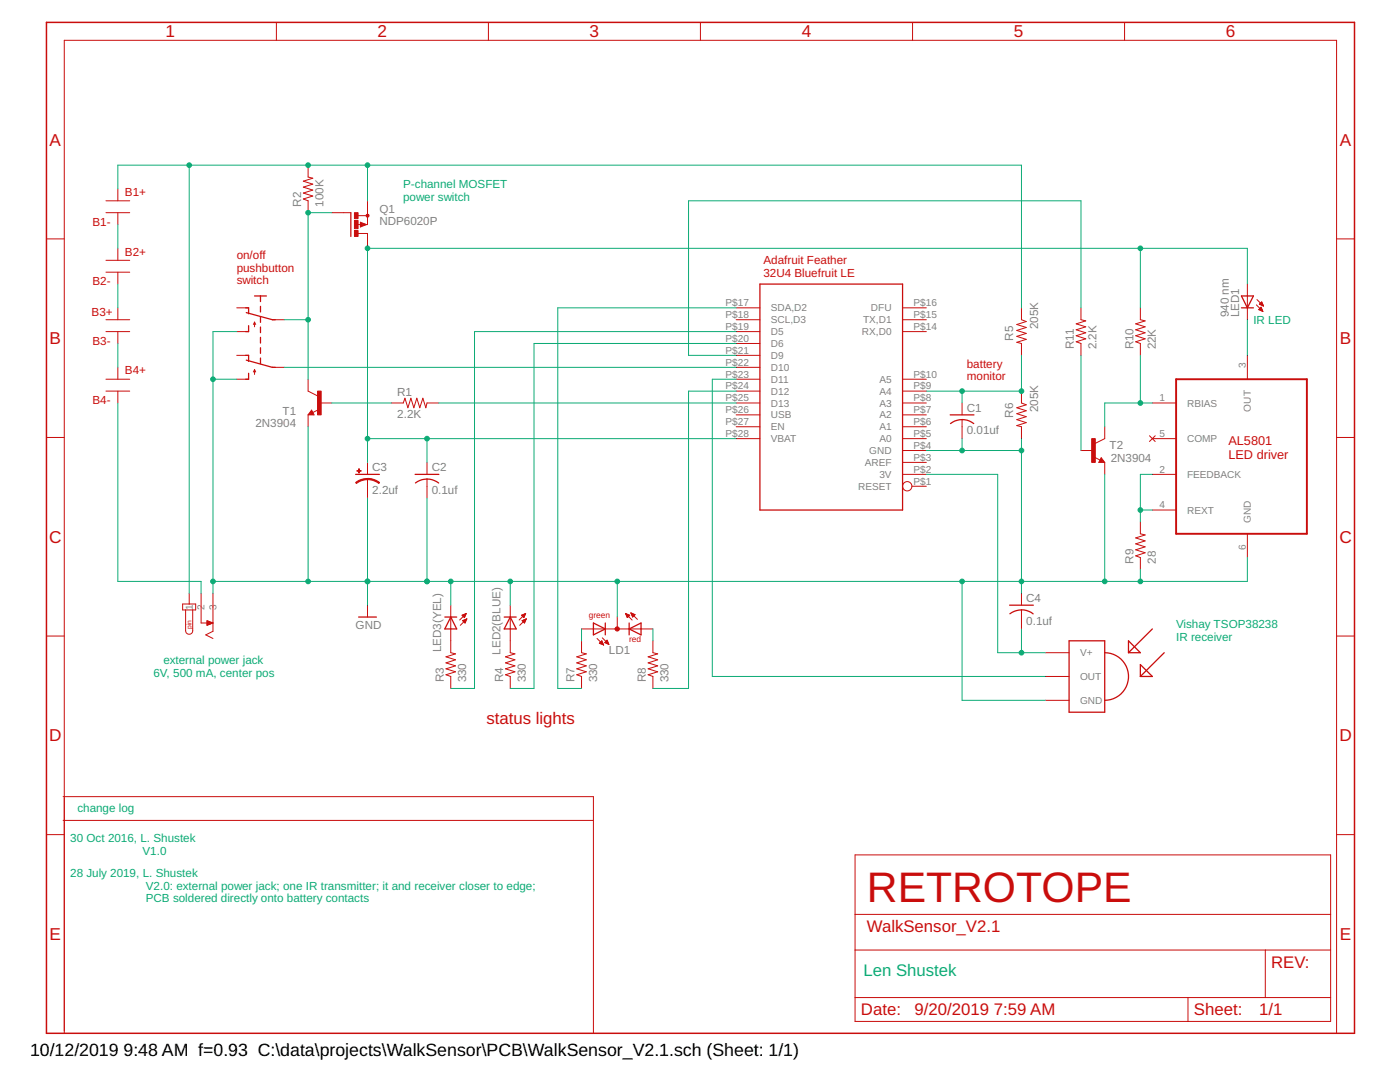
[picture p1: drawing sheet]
<svg xmlns="http://www.w3.org/2000/svg" width="279mm" height="216mm" viewBox="0 0 279 216" stroke-linecap="round" stroke-linejoin="round" font-family="sans-serif">
<g fill="none" stroke="#c90d0c" stroke-width=".2">
<path d="M55.2 4.5v3.5M97.5 4.5v3.5M139.8 4.5v3.5M182.1 4.5v3.5M224.4 4.5v3.5M23.5 37.7v2.4M61.5 33v2.3l.9 .3-1.9 .6 1.9 .5-1.9 .6 1.9 .6-1.9 .6 1.9 .6-1.9 .6 1 .4v2.3M9.3 47.7h3.5M21.1 42.4h4.8M21.1 40.1h4.8M21.1 51.9h4.8M21.1 54.3h4.8"/>
<path d="M23.5 42.4v2.4M23.5 49.6v2.3M23.5 54.3v2.4M66.2 42.4h3.8M71.2 44.8h.9M71.5 43h1.8M71.5 46.6h1.8v3M71.9 44.3l1.2 .5-1.2 .5zM73.3 40.1v4.7h-.2M248.9 56.7v7.1M250.8 59.8l1.4 1.3M266.7 47.7h3.6"/>
<path d="M21.1 63.8h4.8M21.1 66.2h4.8M21.1 75.7h4.8M21.1 78h4.8M23.5 61.4v2.4M23.5 66.2v2.3M23.5 73.3v2.4M23.5 78v2.4M47.2 66.2h2.4M47.2 61.4h2.4M47.2 75.7h2.4M47.2 70.9h2.4"/>
<path d="M50.8 64.3l-.2 .4M50.8 64.3l.2 .4M50.8 64.3v.9M50.8 73.8v.9M50.8 73.8l-.2 .4M50.8 73.8l.2 .4M54.4 63.8h2.3M54.4 73.3h2.3M61.5 75.7v2.3l1.9 1M146.9 63.8h4.8M146.9 66.2h4.8M146.9 61.4h4.8"/>
<path d="M146.9 73.3h4.8M146.9 75.7h4.8M146.9 70.9h4.8M146.9 78h4.8M146.9 68.5h4.8M180.1 63.8h4.8M180.1 66.2h4.8M180.1 61.4h4.8M180.1 75.7h4.8M180.1 78h4.8M203.9 61.4v2.4l.9 .4-1.9 .5 1.9 .6-1.9 .6 1.9 .6-1.9 .6 1.9 .6-1.9 .6 1 .2v2.4M203.9 78v2.4l.9 .4-1.9 .6 1.9 .6-1.9 .5 1.9 .6-1.9 .6 1.9 .6-1.9 .6 1 .3v2.3"/>
<path d="M215.7 61.4v2.4l1 .2-1.9 .6 1.9 .6-1.9 .6 1.9 .6-1.9 .6 1.9 .6-1.9 .6 .9 .3v2.4M227.6 61.4v2.4l.9 .2-1.8 .6 1.8 .6-1.8 .6 1.8 .6-1.8 .6 1.8 .6-1.8 .6 .9 .3v2.4M248.9 70.9v4.8M250.7 60.8l1.3 1.3M251.2 61.8l.8 .3M251.2 61.8h.7M251.3 60.7l.5-.5 .4 .9zM251.3 61.7h.5M251.4 60.7h.6M251.4 61.9h.5M251.4 61.6h.4M251.5 60.8h.5"/>
<path d="M251.5 60.6h.4M251.5 61.4h.2M251.6 60.4h.3M251.7 61.3l.3 .8M251.7 61.3l-.5 .5M251.7 61.3h.1M251.7 62h.3M251.7 60.9h.4M251.7 60.3h.1M251.9 62.1h.1M252 61h.1M9.3 87.3h3.5"/>
<path d="M61.5 82.8v2.4M62.2 81.8l.5 1h-1.2zM63.6 81.7l-1.2 .6M63.9 80.4h2.3M73.3 92.3v2.4M73.3 95.6v3.8M78.1 80.4h2.4l.3-.9 .6 1.9 .6-1.9 .6 1.9 .6-1.9 .6 1.9 .6-1.9 .6 1.9 .2-1h2.4M85.2 92.3v2.4M85.2 95.6v3.8M146.9 80.4h4.8M146.9 82.8h4.8M146.9 87.5h4.8"/>
<path d="M146.9 85.2h4.8M180.1 80.4h4.8M180.1 82.8h4.8M180.1 87.5h4.8M180.1 94.7h4.8M180.1 92.3h4.8M180.1 89.9h4.8M180.1 85.2h4.8M182 97h2.9M192 80.4v2.4M192 83.7v3.8M215.7 89.9h2.4"/>
<path d="M218.4 91.2l1.1 .6M219.8 91.3l.7 1h-1.2zM220.5 85.2v2.3l-1.9 1M220.5 92.3v2.4M229.4 87l1.1 1.1M230 80.4h4.7M230 87.5h4.7M230 94.7h4.7M230.5 87l-1.1 1.1M266.7 87.3h3.6M37.8 118.4v2.1M40.1 118.4v5.9h2.4"/>
<path d="M42.5 118.4v7.6l-1.4 .7 1.4 .7M203.9 118.4v2.4M227.6 104.1v2.4l.9 .2-1.8 .6 1.8 .6-1.8 .6 1.8 .6-1.8 .6 1.8 .6-1.8 .6 .9 .4v2.3M230 101.8h4.7M248.9 106.5v4.8M9.3 126.9h3.5M36.4 120.5h2.7v1.2h-2.7zM37 121.7v4.2a.71 .71 0 0 0 .8 .7 .71 .71 0 0 0 .7-.7v-4.2M41.3 124.3h1.1M41.3 124.2h.8M41.3 124.1h.5M41.3 124h.3"/>
<path d="M41.3 123.8l1.2 .5-1.2 .5zM41.3 124.7h.2M41.3 124.6h.5M41.3 124.5h.7M41.3 124.4h1M73.3 120.8v2.3M90 120.8v9.4l.9 .3-1.9 .6 1.9 .6-1.9 .6 1.9 .6-1.9 .6 1.9 .5-1.9 .6 1 .4v2.4M92.2 122.8l.8-.4-.3 .8zM92.3 122.8h.6M92.3 122.7h.6M92.4 123.8h.6M92.4 123h.4"/>
<path d="M92.4 124h.6M92.5 123.1h.3M92.5 124.1h.4M92.6 122.6h.4M92.6 123.7h.4M92.6 123.2h.1M92.7 124.2h.2M92.8 124.3h.1M92.8 122.5h.2M92.9 123.6h.2M93 122.4l-1.3 1.3M93.1 123.5h.1"/>
<path d="M93.2 123.5l-1.3 1.3M93.2 123.5l-.4 .8-.5-.5M93.2 123.5l-.9 .3M101.8 120.8v9.4l1 .3-1.9 .6 1.9 .6-1.9 .6 1.9 .6-1.9 .6 1.9 .5-1.9 .6 .9 .4v2.4M104.1 122.8l.8-.4-.4 .8zM104.1 122.8h.6M104.2 122.7h.6M104.2 123.8h.7M104.3 123h.4M104.3 124h.5M104.4 123.1h.2M104.4 124.1h.4"/>
<path d="M104.4 122.6h.4M104.5 123.7h.4M104.5 123.2h.1M104.5 124.2h.2M104.6 124.3h.1M104.7 122.5h.2M104.7 123.6h.3M104.9 122.4l-1.3 1.3M105 123.5h.1M105 123.5l-1.3 1.3M105 123.5l-.3 .8-.5-.5M105 123.5l-.8 .3"/>
<path d="M116.1 125.5h14.2M116.1 127.9v2.3l.9 .3-1.9 .6 1.9 .6-1.9 .6 1.9 .6-1.9 .6 1.9 .5-1.9 .6 1 .4v2.4M119.1 127.4l1.4 1.3M119.6 128.4l.5-.5 .4 .8zM119.7 128.4h.6M119.7 128.2h.6M119.8 128.1h.4M119.9 128.5h.5M119.9 128h.3M120 127.9h.1M120.2 128.6h.2M120.2 127.3l1.3 1.3"/>
<path d="M120.5 128.7h.1M120.8 128.2h.6M120.8 128.1h.5M120.9 128h.4M121 127.9h.2M121 128.4h.4M121.1 127.8h.1M121.2 127.7l.3 .9-.8-.4zM121.3 128.5h.2M123.2 123.1v2.4M124.8 122.4l1.4 1.3M124.8 122.4l.9 .4-.5 .4z"/>
<path d="M124.9 122.5h.2M124.9 122.6h.4M125 122.7h.6M125 122.8h.6M125.1 123h.4M125.1 123.1h.3M125.2 123.2h.1M125.9 122.3l1.3 1.3M125.9 122.3l.8 .3-.4 .5zM126 122.4h.2M126 122.5h.4M126 122.6h.7"/>
<path d="M126.1 122.7h.6M126.1 122.8h.5M126.2 123h.2M126.2 123.1h.1M130.3 127.9v2.3l1 .3-2 .6 2 .6-2 .6 2 .6-2 .6 2 .5-2 .6 1 .4v2.4M203.9 121.7v3.8M208.6 139.7h4.8M208.6 135h4.8M208.6 130.2h4.8M266.7 126.9h3.6M12.6 159h105.8v47.2M9.3 166.5h3.5"/>
<path d="M12.6 163.7h105.8M170.6 170.6h95v33.2h-95zM266.7 166.5h3.6M170.6 189.6h95M170.6 199.1h95M170.6 182.5h95M237.1 199.1v4.7M252.5 189.6v9.5M12.8 206.2v-198.2h253.9v198.2"/>
<circle cx="181.1" cy="97" r=".93"/>
</g>
<g fill="none" stroke="#c90d0c" stroke-width=".25">
<path d="M50.8 59.1h2.4M52 59.1v1.1M70 42.4v4.8M151.7 56.7h28.4v45.1h-28.4zM247.8 59.1h2.3l-1.2 2.3zM49 61.4h.6v1.2M49 70.9h.6v1.2M49.1 62.4l5.3 1.4h.5M49.1 71.9l5.3 1.4h.5M49.6 65v1.2h-.6M49.6 74.5v1.2h-.6M52 61.1v1.2"/>
<path d="M52 63.2v1.1M52 65.3v1.1M52 67.3v1.2M52 69.4v1.1M52 71.4v1.2M247.8 61.4h2.3M62.2 82.3l-.1 .2h.3l-.2-.4-.5 .6h.7M71 94.7h4.7M82.8 94.7h4.8M82.9 96.4a3.8 3.8 0 0 1 4.6 0M189.6 82.8h4.8M189.7 84.5a3.7 3.7 0 0 1 4.6 0"/>
<path d="M219.8 91.8l.1 .2h-.4l.3-.4 .4 .6h-.7M71.6 123.1h3.5M88.8 123.1h2.3M90 123.1l1.1 2.4h-2.3zM100.6 123.1h2.4M101.8 123.1l1.2 2.4h-2.4zM118.4 124.3l2.4 1.2-2.4 1.2zM120.8 124.3v2.4M125.6 125.5l2.3-1.2v2.4zM125.6 124.3v2.4M201.5 120.8h4.7M201.5 122.5a3.8 3.8 0 0 1 4.7 0"/>
<path d="M213.4 127.9h7.1v14.2h-7.1zM220.5 130.2a4.8 4.8 0 0 1 4.7 4.8 4.8 4.8 0 0 1-4.7 4.7M225.2 127.9l2.4 2.3h-2.4zM227.6 132.6l2.4 2.4h-2.4zM230 125.5l-4.8 4.7M232.3 130.2l-4.7 4.8"/>
</g>
<path d="M9.3 4.5h261v201.7h-261zM72.1 44.6l.8 .2-.8 .2v-.2h.2" fill="none" stroke="#c90d0c" stroke-width=".3"/>
<g fill="#c90d0c" stroke="#c90d0c" stroke-width=".2">
<path d="M73.1 42.8h.5v.4l-.3 .1-.2-.1z" fill-rule="evenodd"/>
<path d="M73.3 95.5l1.3 .2 1.2 .6-.2 .2-1.3-.7-1-.1z" fill-rule="evenodd"/>
<path d="M71 96.3l1.1-.6 1.2-.2v.2l-1.4 .3-.8 .5z" fill-rule="evenodd"/>
<path d="M122.8 125.3l.4-.2 .3 .1 .1 .2-.1 .4a.44 .44 0 0 1-.5 .1 .44 .44 0 0 1-.3-.4h.5h-.5z" fill-rule="evenodd"/>
</g>
<g fill="#c90d0c" stroke="#c90d0c" stroke-width=".2">
<path d="M70.7 42.4h.8v1.2h-.8z"/>
<path d="M70.7 46h.8v1.2h-.8z"/>
<path d="M70.7 44h.8v1.6h-.8z"/>
<path d="M63.4 78h.7v4.8h-.7z"/>
<path d="M71.2 93.9h.9v.1h-.9z"/>
<path d="M71.6 93.5h.1v.9h-.1z"/>
<path d="M217.9 87.5h.7v4.8h-.7z"/>
</g>
<path d="M234.7 75.7h26.1v30.8h-26.1z" fill="none" stroke="#c90d0c" stroke-width=".38"/>
<g fill="none" stroke="#0dab76" stroke-width=".2">
<path d="M23.5 37.7v-4.7h180.4v28.4M37.8 33v85.4M73.3 33v7.1M23.5 44.8v4.8M23.5 56.7v4.7M66.2 42.4h-4.7v33.3M227.6 49.6v11.8M248.9 56.7v-7.1h-175.6v42.7M23.5 68.5v4.8M42.5 75.7h4.7M47.2 66.2h-4.7v52.2M56.7 63.8h4.8"/>
<path d="M56.7 73.3h90.2M146.9 66.2h-52.2v71.2h-4.7M146.9 68.5h-40.3v68.9h-4.8M146.9 61.4h-35.6v76h4.8M146.9 78h-9.5v59.4h-7.1M146.9 75.7h-4.7v59.3h66.4M192 78v2.4M203.9 70.9v7.1h-19M215.7 61.4v-21.3h-78.3v30.8h9.5M215.7 70.9v19M227.6 70.9v9.5M248.9 63.8v7.1"/>
<path d="M23.5 80.4v35.6h16.6v2.4M61.5 85.2v30.8M66.2 80.4h11.9M73.3 99.4v21.4M73.3 87.5h73.6M85.2 87.5v4.8M85.2 99.4v16.6M87.6 80.4h59.3M184.9 94.7h14.2v35.5h9.5M184.9 89.9h19M192 87.5v2.4M203.9 87.5v30.9"/>
<path d="M220.5 94.7v21.3M230 80.4h-9.5v4.8M230 94.7h-2.4v9.4M90 116v4.8M101.8 116v4.8M123.2 116v7.1M192 116v23.7h16.6M227.6 101.8h2.4M227.6 113.6v2.4M248.9 111.3v4.7h-206.4M116.1 125.5v2.4M130.3 125.5v2.4"/>
<path d="M203.9 125.5v4.7"/>
</g>
<g fill="#0dab76" stroke="#0dab76" stroke-width=".2">
<circle cx="73.3" cy="33" r=".47"/>
<circle cx="61.5" cy="33" r=".47"/>
<circle cx="37.8" cy="33" r=".47"/>
<circle cx="61.5" cy="42.4" r=".47"/>
<circle cx="61.5" cy="63.8" r=".47"/>
<circle cx="227.6" cy="101.8" r=".47"/>
<circle cx="227.6" cy="80.4" r=".47"/>
<circle cx="61.5" cy="116" r=".47"/>
<circle cx="42.5" cy="75.7" r=".47"/>
<circle cx="73.3" cy="116" r=".47"/>
<circle cx="85.2" cy="116" r=".47"/>
<circle cx="203.9" cy="89.9" r=".47"/>
<circle cx="192" cy="89.9" r=".47"/>
<circle cx="123.2" cy="116" r=".47"/>
<circle cx="90" cy="116" r=".47"/>
<circle cx="101.8" cy="116" r=".47"/>
<circle cx="203.9" cy="116" r=".47"/>
<circle cx="192" cy="116" r=".47"/>
<circle cx="220.5" cy="116" r=".47"/>
<circle cx="227.6" cy="116" r=".47"/>
<circle cx="42.5" cy="116" r=".47"/>
<circle cx="192" cy="78" r=".47"/>
<circle cx="203.9" cy="78" r=".47"/>
<circle cx="73.3" cy="49.6" r=".47"/>
<circle cx="73.3" cy="87.5" r=".47"/>
<circle cx="85.2" cy="87.5" r=".47"/>
<circle cx="227.6" cy="49.6" r=".47"/>
<circle cx="203.9" cy="130.2" r=".47"/>
</g>
<text font-size="8.5" fill="#c90d0c" x="173" y="180.1">RETROTOPE</text>
<g font-size="3.5">
<text x="6" y="210.7">10/12/2019</text>
<text x="24.7" y="210.7">9:48 AM f=0.93 C:\data\projects\WalkSensor\PCB\WalkSensor_V2.1.sch (Sheet: 1/1)</text>
</g>
<g font-size="3.4" fill="#c90d0c">
<text x="33" y="7.5">1</text>
<text x="75.4" y="7.5">2</text>
<text x="117.7" y="7.5">3</text>
<text x="160" y="7.5">4</text>
<text x="202.3" y="7.5">5</text>
<text x="244.6" y="7.5">6</text>
<text x="9.9" y="29.1">A</text>
<text x="267.4" y="29.1">A</text>
<text x="9.9" y="68.7">B</text>
<text x="267.4" y="68.7">B</text>
<text x="9.8" y="108.3">C</text>
<text x="267.3" y="108.3">C</text>
<text x="9.8" y="147.9">D</text>
<text x="267.3" y="147.9">D</text>
<text x="9.9" y="187.6">E</text>
<text x="267.4" y="187.6">E</text>
</g>
<g font-size="3.3" fill="#c90d0c">
<text x="97.1" y="144.5">status lights</text>
<text x="173" y="186">WalkSensor_V2.1</text>
<text x="253.7" y="193.1">REV:</text>
<text x="171.8" y="202.6">Date:</text>
<text x="182.5" y="202.6">9/20/2019</text>
<text x="198.3" y="202.6">7:59 AM</text>
<text x="238.3" y="202.6">Sheet:</text>
<text x="251.3" y="202.6">1/1</text>
</g>
<text font-size="3.3" fill="#0dab76" x="172.3" y="194.8">Len Shustek</text>
<g font-size="2.5" fill="#c90d0c">
<text x="245.2" y="88.9">AL5801</text>
<text x="245.2" y="91.6">LED driver</text>
</g>
<g font-size="2.3" fill="#c90d0c">
<text x="24.9" y="39.1">B1+</text>
<text x="18.5" y="45">B1-</text>
<text x="24.9" y="51">B2+</text>
<text x="47.2" y="51.7">on/off</text>
<text x="152.4" y="52.8">Adafruit Feather</text>
<text x="18.5" y="56.9">B2-</text>
<text x="47.2" y="54.2">pushbutton</text>
<text x="47.2" y="56.7">switch</text>
<text x="152.4" y="55.3">32U4 Bluefruit LE</text>
<text x="18.3" y="63.1">B3+</text>
<text x="18.5" y="68.8">B3-</text>
<text x="24.9" y="74.7">B4+</text>
<text x="192.9" y="73.4">battery</text>
<text x="192.9" y="75.9">monitor</text>
<text x="18.5" y="80.6">B4-</text>
</g>
<g font-size="2.3" fill="#808080">
<text x="60.1" y="41.3" transform="rotate(-90 60.1 41.3)">R2</text>
<text x="64.6" y="41.3" transform="rotate(-90 64.6 41.3)">100K</text>
<text x="75.7" y="44.8">NDP6020P</text>
<text x="75.7" y="42.4">Q1</text>
<text x="207.2" y="65.7" transform="rotate(-90 207.2 65.7)">205K</text>
<text x="245.3" y="63.3" transform="rotate(-90 245.3 63.3)">940 nm</text>
<text x="247.3" y="63.3" transform="rotate(-90 247.3 63.3)">LED1</text>
<text x="202.2" y="67.9" transform="rotate(-90 202.2 67.9)">R5</text>
<text x="214.3" y="69.7" transform="rotate(-90 214.3 69.7)">R11</text>
<text x="218.8" y="69.7" transform="rotate(-90 218.8 69.7)">2.2K</text>
<text x="226.2" y="69.7" transform="rotate(-90 226.2 69.7)">R10</text>
<text x="230.7" y="69.7" transform="rotate(-90 230.7 69.7)">22K</text>
<text x="56.4" y="82.8">T1</text>
<text x="79.3" y="83.5">2.2K</text>
<text x="79.3" y="79">R1</text>
<text x="192.9" y="82.2">C1</text>
<text x="202.2" y="83.4" transform="rotate(-90 202.2 83.4)">R6</text>
<text x="207.2" y="82.3" transform="rotate(-90 207.2 82.3)">205K</text>
<text x="51" y="85.2">2N3904</text>
<text x="192.9" y="86.7">0.01uf</text>
<text x="221.4" y="89.7">T2</text>
<text x="74.3" y="94.1">C3</text>
<text x="86.2" y="94.1">C2</text>
<text x="221.7" y="92.3">2N3904</text>
<text x="74.3" y="98.6">2.2uf</text>
<text x="86.2" y="98.6">0.1uf</text>
<text x="226.2" y="112.4" transform="rotate(-90 226.2 112.4)">R9</text>
<text x="230.7" y="112.4" transform="rotate(-90 230.7 112.4)">28</text>
<text x="71" y="125.5">GND</text>
<text x="204.8" y="124.7">0.1uf</text>
<text x="204.8" y="120.2">C4</text>
<text x="88" y="130.1" transform="rotate(-90 88 130.1)">LED3(YEL)</text>
<text x="99.9" y="130.6" transform="rotate(-90 99.9 130.6)">LED2(BLUE)</text>
<text x="121.5" y="130.5">LD1</text>
<text x="88.6" y="136.2" transform="rotate(-90 88.6 136.2)">R3</text>
<text x="93" y="136.2" transform="rotate(-90 93 136.2)">330</text>
<text x="100.4" y="136.2" transform="rotate(-90 100.4 136.2)">R4</text>
<text x="104.9" y="136.2" transform="rotate(-90 104.9 136.2)">330</text>
<text x="114.7" y="136.2" transform="rotate(-90 114.7 136.2)">R7</text>
<text x="119.1" y="136.2" transform="rotate(-90 119.1 136.2)">330</text>
<text x="128.9" y="136.2" transform="rotate(-90 128.9 136.2)">R8</text>
<text x="133.4" y="136.2" transform="rotate(-90 133.4 136.2)">330</text>
</g>
<g font-size="2.3" fill="#0dab76">
<text x="80.5" y="37.6">P-channel MOSFET</text>
<text x="80.5" y="40.1">power switch</text>
<text x="250.1" y="64.7">IR LED</text>
<text x="234.7" y="125.4">Vishay TSOP38238</text>
<text x="234.7" y="127.9">IR receiver</text>
<text x="30.6" y="135">6V, 500 mA, center pos</text>
<text x="32.6" y="132.5">external power jack</text>
<text x="15.4" y="162">change log</text>
<text x="14" y="168.1">30 Oct 2016, L. Shustek</text>
<text x="28.5" y="170.6">V1.0</text>
<text x="14" y="175.1">28 July 2019, L. Shustek</text>
<text x="29.1" y="177.6">V2.0: external power jack; one IR transmitter; it and receiver closer to edge;</text>
<text x="29.1" y="180.1">PCB soldered directly onto battery contacts</text>
</g>
<g font-size="2" fill="#808080">
<text x="144.8" y="61.1">P$17</text>
<text x="144.8" y="63.5">P$18</text>
<text x="144.8" y="65.8">P$19</text>
<text x="153.8" y="62.1">SDA,D2</text>
<text x="153.8" y="64.5">SCL,D3</text>
<text x="172.2" y="64.5">TX,D1</text>
<text x="173.8" y="62.1">DFU</text>
<text x="182.3" y="65.8">P$14</text>
<text x="182.3" y="63.5">P$15</text>
<text x="182.3" y="61.1">P$16</text>
<text x="144.8" y="68.2">P$20</text>
<text x="144.8" y="70.6">P$21</text>
<text x="153.8" y="66.9">D5</text>
<text x="153.8" y="69.3">D6</text>
<text x="153.8" y="71.6">D9</text>
<text x="172" y="66.9">RX,D0</text>
<text x="144.8" y="73">P$22</text>
<text x="144.8" y="75.3">P$23</text>
<text x="144.8" y="77.7">P$24</text>
<text x="153.8" y="74">D10</text>
<text x="153.8" y="76.4">D11</text>
<text x="175.5" y="76.4">A5</text>
<text x="182.3" y="77.7">P$9</text>
<text x="182.3" y="75.3">P$10</text>
<text x="248.6" y="73.5" transform="rotate(-90 248.6 73.5)">3</text>
<text x="144.8" y="80.1">P$25</text>
<text x="144.8" y="82.5">P$26</text>
<text x="153.8" y="78.7">D12</text>
<text x="153.8" y="81.1">D13</text>
<text x="153.8" y="83.5">USB</text>
<text x="175.5" y="83.5">A2</text>
<text x="175.5" y="81.1">A3</text>
<text x="175.5" y="78.7">A4</text>
<text x="182.3" y="82.5">P$7</text>
<text x="182.3" y="80.1">P$8</text>
<text x="231.4" y="80.1">1</text>
<text x="236.9" y="81.1">RBIAS</text>
<text x="249.7" y="82.1" transform="rotate(-90 249.7 82.1)">OUT</text>
<text x="144.8" y="84.8">P$27</text>
<text x="144.8" y="87.2">P$28</text>
<text x="153.8" y="85.9">EN</text>
<text x="153.8" y="88.2">VBAT</text>
<text x="175.5" y="88.2">A0</text>
<text x="175.5" y="85.9">A1</text>
<text x="182.3" y="89.6">P$4</text>
<text x="182.3" y="87.2">P$5</text>
<text x="182.3" y="84.8">P$6</text>
<text x="231.4" y="87.2">5</text>
<text x="236.9" y="88.2">COMP</text>
<text x="172.6" y="93">AREF</text>
<text x="173.5" y="90.6">GND</text>
<text x="175.5" y="95.4">3V</text>
<text x="182.3" y="94.3">P$2</text>
<text x="182.3" y="91.9">P$3</text>
<text x="231.4" y="94.3">2</text>
<text x="236.9" y="95.4">FEEDBACK</text>
<text x="171.2" y="97.7">RESET</text>
<text x="182.3" y="96.7">P$1</text>
<text x="231.4" y="101.4">4</text>
<text x="236.9" y="102.5">REXT</text>
<text x="249.7" y="104.3" transform="rotate(-90 249.7 104.3)">GND</text>
<text x="248.6" y="109.8" transform="rotate(-90 248.6 109.8)">6</text>
<text x="38.5" y="121.7" transform="rotate(-90 38.5 121.7)">1</text>
<text x="40.8" y="121.7" transform="rotate(-90 40.8 121.7)">2</text>
<text x="43.2" y="121.7" transform="rotate(-90 43.2 121.7)">3</text>
<text x="215.5" y="130.9">V+</text>
<text x="215.5" y="135.7">OUT</text>
<text x="215.5" y="140.4">GND</text>
</g>
<g font-size="1.7" fill="#c90d0c">
<text x="117.5" y="123.4">green</text>
<text x="125.6" y="128.1">red</text>
</g>
<text font-size="1.3" fill="#c90d0c" x="38.2" y="125.5" transform="rotate(-90 38.2 125.5)">pin</text>
</svg>
